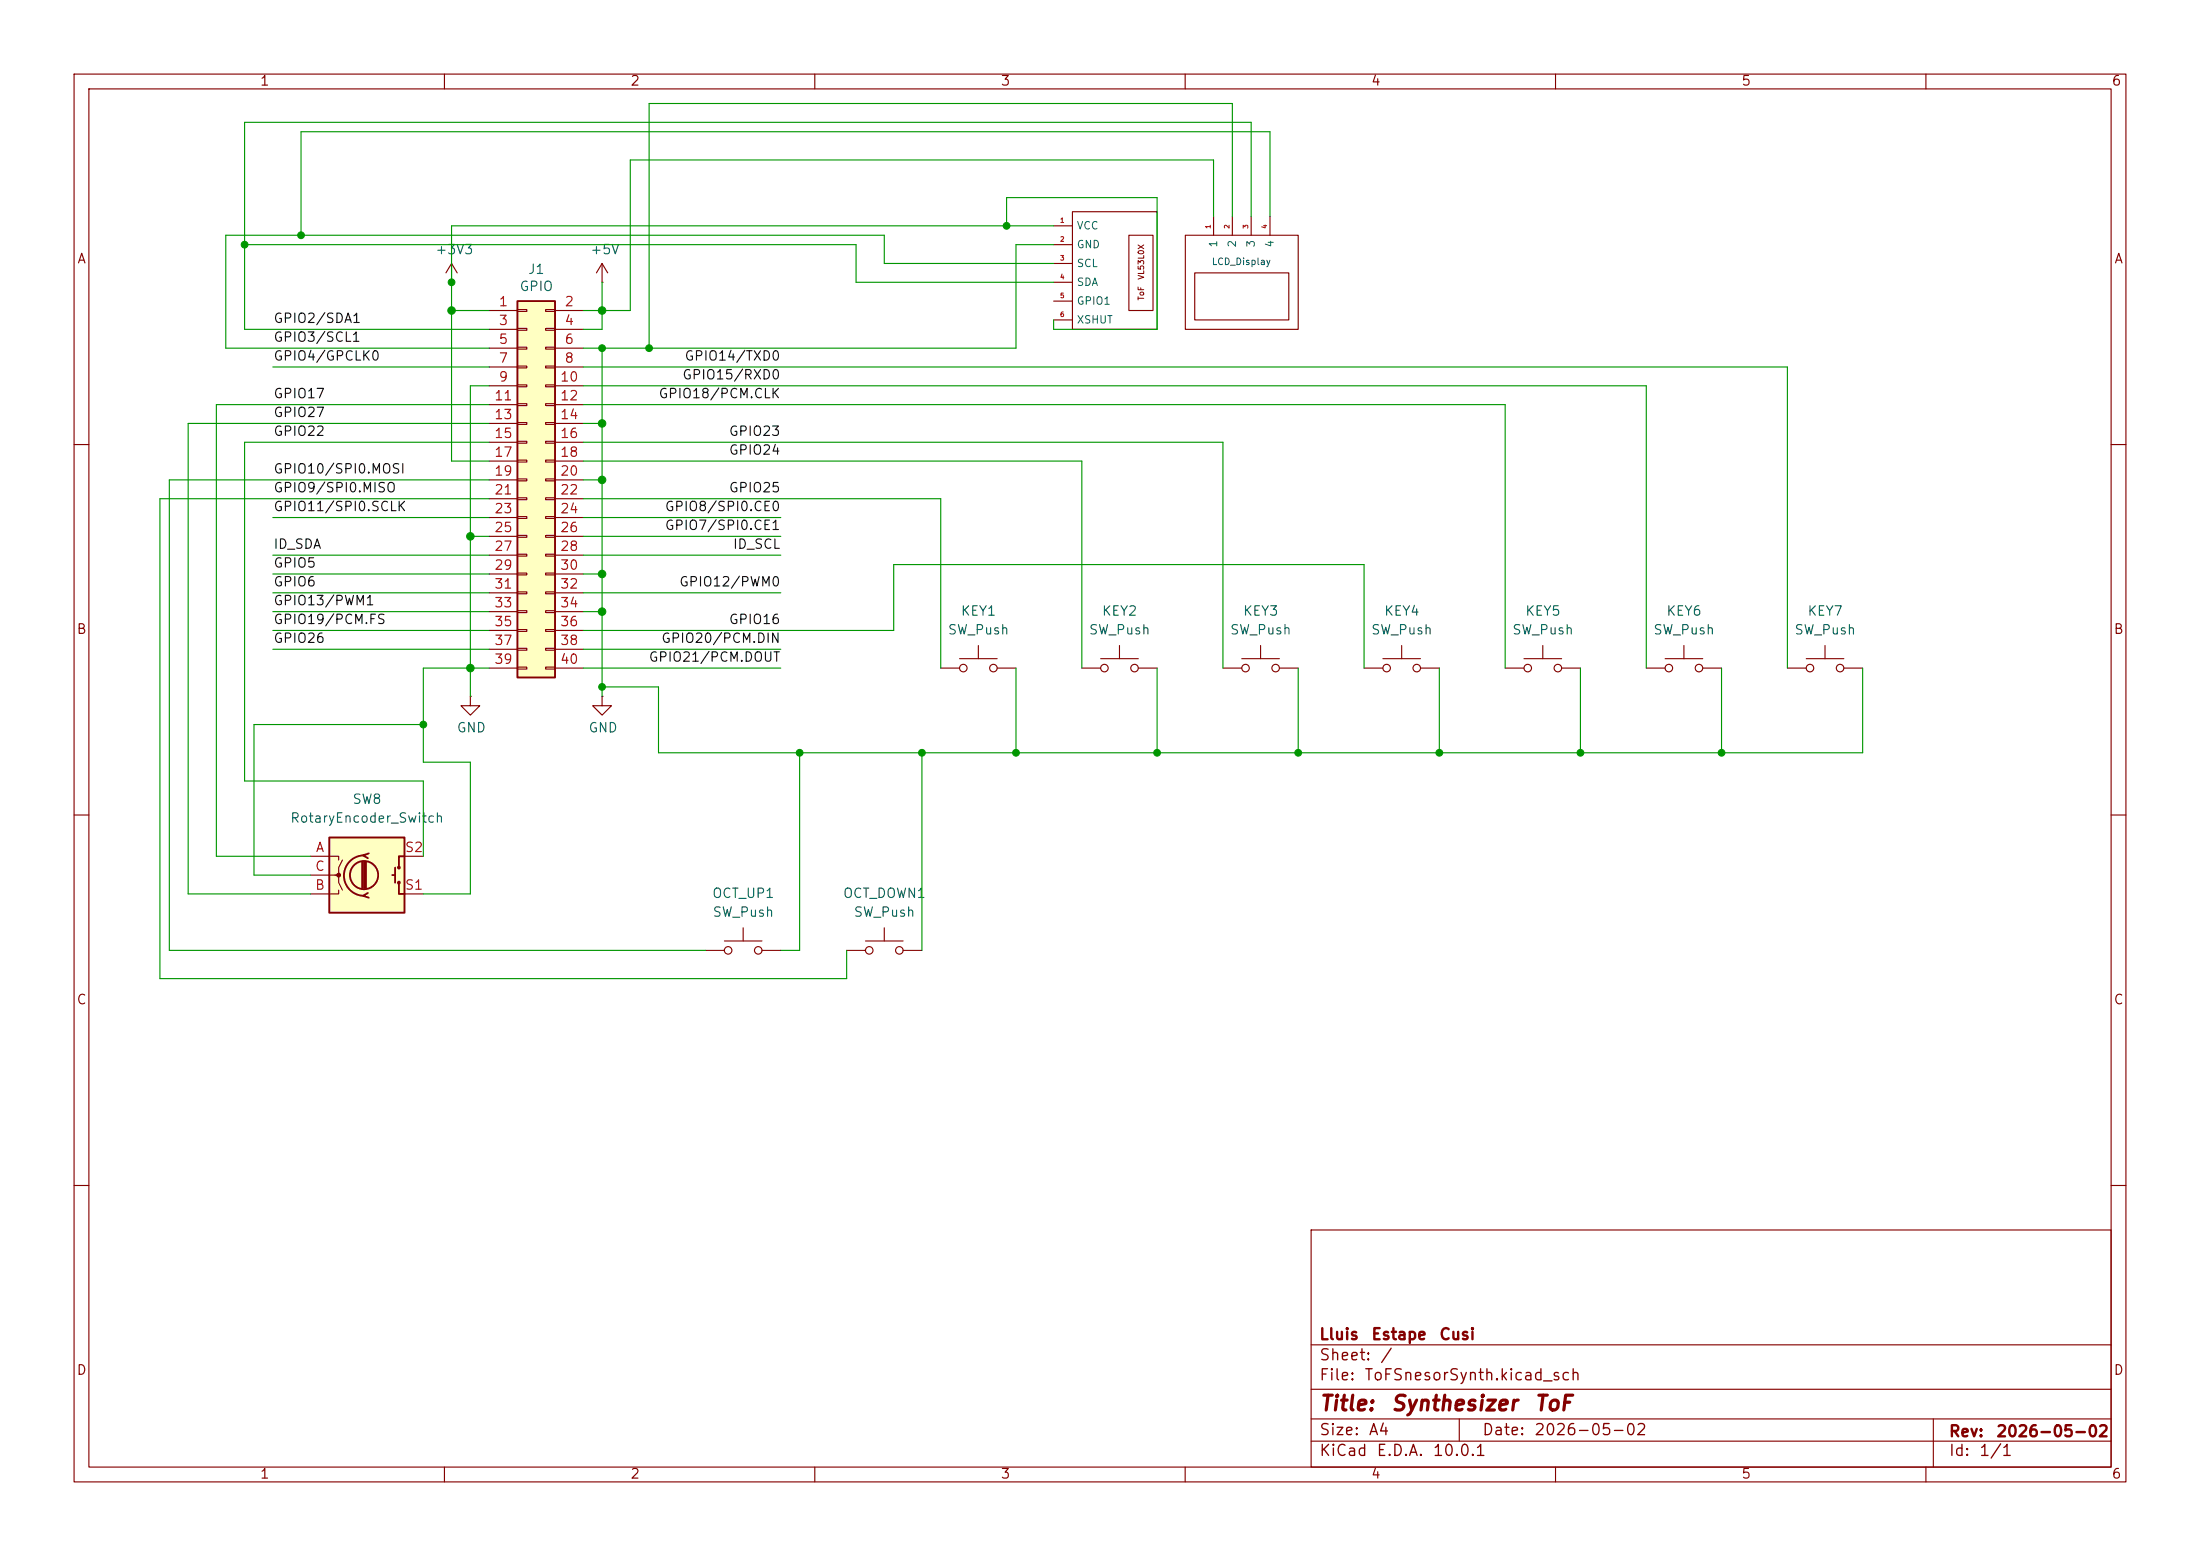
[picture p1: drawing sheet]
<svg xmlns="http://www.w3.org/2000/svg" width="297mm" height="210mm" viewBox="0 0 297 210" stroke-linecap="round" stroke-linejoin="round" font-family="sans-serif">
<g fill="none" stroke="#840000" stroke-width=".15">
<path d="M10 10h277v190h-277zM12 12h273v186h-273zM60 10v2M110 10v2M160 10v2M210 10v2M260 10v2M10 60h2M285 60h2M127 90.2h2.5M129.5 88.9h5.1M132.1 87.1v1.8"/>
<path d="M134.6 90.2h2.6M146 90.2h2.6M148.6 88.9h5.1M151.1 87.1v1.8M153.7 90.2h2.5M222.2 90.2h2.6M224.8 88.9h5.1M227.3 87.1v1.8M229.9 90.2h2.5M10 110h2M285 110h2M10 160h2"/>
<path d="M177 166h108v32h-108zM285 160h2M60 198v2M110 198v2M160 198v2M177 194.5h108M177 191.5h108M177 187.5h108M177 181.5h108M197 191.5v3M210 198v2M260 198v2"/>
<path d="M261 191.5v6.5"/>
<circle cx="130" cy="90.2" r=".51"/>
<circle cx="134.1" cy="90.2" r=".51"/>
<circle cx="149.1" cy="90.2" r=".51"/>
<circle cx="153.2" cy="90.2" r=".51"/>
<circle cx="225.3" cy="90.2" r=".51"/>
<circle cx="229.4" cy="90.2" r=".51"/>
</g>
<path d="M69.8 40.6h5.1v50.8h-5.1z" fill="#ffffc2"/>
<path d="M69.8 40.6h5.1v50.8h-5.1z" fill="none" stroke="#840000" stroke-width=".25"/>
<g fill="none" stroke="#840000" stroke-width=".15">
<path d="M61 38.1h.1M61 35.6l-.8 1.2M61 35.6l.7 1.2M61 35.6v2.5M81.3 38.1h.1M81.3 35.6l-.8 1.2M81.3 35.6l.7 1.2M81.3 35.6v2.5M142.2 30.5h2.6M142.2 33h2.6M142.2 35.6h2.6M142.2 38.1h2.6"/>
<path d="M144.8 28.6h11.4v15.9h-11.4zM152.4 31.8h3.3v10.1h-3.3zM160 31.8h15.3v12.7h-15.3zM161.3 36.8h12.7v6.4h-12.7zM163.8 29.2v2.6M166.4 29.2v2.6M168.9 29.2v2.6M171.4 29.2v2.6M66 41.9h3.8M66 44.5h3.8M66 47h3.8M66 49.5h3.8"/>
<path d="M66 52.1h3.8M66 54.6h3.8M66 57.2h3.8M66 59.7h3.8M69.8 41.8h1.3v.2h-1.3zM69.8 44.3h1.3v.3h-1.3zM69.8 46.9h1.3v.2h-1.3zM69.8 49.4h1.3v.3h-1.3zM69.8 51.9h1.3v.3h-1.3zM69.8 54.5h1.3v.2h-1.3zM69.8 57h1.3v.3h-1.3zM69.8 59.6h1.3v.2h-1.3z"/>
<path d="M73.7 41.8h1.2v.2h-1.2zM73.7 44.3h1.2v.3h-1.2zM73.7 46.9h1.2v.2h-1.2zM73.7 49.4h1.2v.3h-1.2zM73.7 51.9h1.2v.3h-1.2zM73.7 54.5h1.2v.2h-1.2zM73.7 57h1.2v.3h-1.2zM73.7 59.6h1.2v.2h-1.2zM74.9 41.9h3.8M74.9 44.5h3.8M74.9 47h3.8M74.9 49.5h3.8"/>
<path d="M74.9 52.1h3.8M74.9 54.6h3.8M74.9 57.2h3.8M74.9 59.7h3.8M142.2 40.6h2.6M142.2 43.2h2.6M66 62.2h3.8M66 64.8h3.8M66 67.3h3.8M66 69.9h3.8M66 72.4h3.8M66 74.9h3.8"/>
<path d="M66 77.5h3.8M69.8 62.1h1.3v.3h-1.3zM69.8 64.6h1.3v.3h-1.3zM69.8 67.2h1.3v.2h-1.3zM69.8 69.7h1.3v.3h-1.3zM69.8 72.3h1.3v.2h-1.3zM69.8 74.8h1.3v.3h-1.3zM69.8 77.3h1.3v.3h-1.3zM69.8 79.9h1.3v.2h-1.3zM73.7 62.1h1.2v.3h-1.2zM73.7 64.6h1.2v.3h-1.2zM73.7 67.2h1.2v.2h-1.2z"/>
<path d="M73.7 69.7h1.2v.3h-1.2zM73.7 72.3h1.2v.2h-1.2zM73.7 74.8h1.2v.3h-1.2zM73.7 77.3h1.2v.3h-1.2zM73.7 79.9h1.2v.2h-1.2zM74.9 62.2h3.8M74.9 64.8h3.8M74.9 67.3h3.8M74.9 69.9h3.8M74.9 72.4h3.8M74.9 74.9h3.8M74.9 77.5h3.8"/>
<path d="M63.5 94v1.3h1.3l-1.3 1.2-1.3-1.2h1.3M63.5 94h.1M66 80h3.8M66 82.6h3.8M66 85.1h3.8M66 87.6h3.8M66 90.2h3.8M69.8 82.4h1.3v.3h-1.3zM69.8 85h1.3v.2h-1.3zM69.8 87.5h1.3v.3h-1.3zM69.8 90h1.3v.3h-1.3zM73.7 82.4h1.2v.3h-1.2z"/>
<path d="M73.7 85h1.2v.2h-1.2zM73.7 87.5h1.2v.3h-1.2zM73.7 90h1.2v.3h-1.2zM74.9 80h3.8M74.9 82.6h3.8M74.9 85.1h3.8M74.9 87.6h3.8M74.9 90.2h3.8M165.1 90.2h2.5M167.6 88.9h5.1M170.2 87.1v1.8M172.7 90.2h2.6"/>
<path d="M184.1 90.2h2.6M186.7 88.9h5.1M189.2 87.1v1.8M191.8 90.2h2.5M203.2 90.2h2.5M205.7 88.9h5.1M208.3 87.1v1.8M210.8 90.2h2.6M241.3 90.2h2.5M243.8 88.9h5.1M246.4 87.1v1.8M248.9 90.2h2.6"/>
<path d="M95.2 128.3h2.6M97.8 127h5.1M100.3 125.2v1.8M102.9 128.3h2.5M114.3 128.3h2.5M116.8 127h5.1M119.4 125.2v1.8M121.9 128.3h2.6"/>
<circle cx="168.1" cy="90.2" r=".51"/>
<circle cx="172.2" cy="90.2" r=".51"/>
<circle cx="187.2" cy="90.2" r=".51"/>
<circle cx="191.3" cy="90.2" r=".51"/>
<circle cx="206.2" cy="90.2" r=".51"/>
<circle cx="210.3" cy="90.2" r=".51"/>
<circle cx="244.3" cy="90.2" r=".51"/>
<circle cx="248.4" cy="90.2" r=".51"/>
<circle cx="98.3" cy="128.3" r=".51"/>
<circle cx="102.4" cy="128.3" r=".51"/>
<circle cx="117.3" cy="128.3" r=".51"/>
<circle cx="121.4" cy="128.3" r=".51"/>
</g>
<path d="M44.4 113h10.2v10.2h-10.2z" fill="#ffffc2"/>
<g fill="none" stroke="#840000" stroke-width=".25">
<path d="M44.4 113h10.2v10.2h-10.2zM48.9 116.3v3.6M49.1 115.4a2.73 2.73 0 0 0-2.7 2.8 2.73 2.73 0 0 0 2.7 2.7M49.1 116.3v3.6M49.4 116.3v3.6M49.8 115.2l-.8 .2 .7 .4M53 118.1h.3M53.3 117.1v2M53.8 119.1v1.6h.8M54.6 115.6h-.8v1.5M49.7 120.5l-.7 .4 .8 .3"/>
<circle cx="49.1" cy="118.1" r="1.9"/>
<circle cx="53.8" cy="117.1" r=".13"/>
<circle cx="53.8" cy="119.1" r=".13"/>
</g>
<path d="M81.3 94v1.3h1.2l-1.2 1.2-1.3-1.2h1.3M81.3 94h.1M41.9 115.6h3.8v.5M41.9 118.1h3.8v1l.5 1M46.2 116.1l-.5 1v1h-.5M54.6 115.6h2.5M45.7 120.1v.6h-3.8M54.6 120.7h2.5" fill="none" stroke="#840000" stroke-width=".15"/>
<circle cx="45.7" cy="118.1" r=".25" fill="#840000" stroke="#840000" stroke-width=".15"/>
<g fill="none" stroke="#009600" stroke-width=".15">
<path d="M33 33h82.6v5.1h26.6M81.3 38.1v6.4h-2.6M135.9 30.5v-3.8h20.3v17.8h-14v-1.3M142.2 35.6h-22.8v-3.8h-88.9v15.2h35.5M142.2 30.5h-81.2v31.7h5M142.2 33h-5v14h-58.5M163.8 29.2v-7.6h-78.7v20.3h-6.4M166.4 29.2v-15.2h-78.8v33M168.9 29.2v-12.7h-135.9v28h33M171.4 29.2v-11.4h-130.8v14M36.8 49.5h29.2M61 41.9h5"/>
<path d="M66 52.1h-2.5v41.9M66 59.7h-33v45.7h24.1v10.2M66 57.2h-40.6v63.5h16.5M66 54.6h-36.8v61h12.7M78.7 57.2h2.6M78.7 59.7h86.4v30.5M78.7 49.5h162.6v40.7M78.7 52.1h143.5v38.1M78.7 54.6h124.5v35.6M81.3 47v47M36.8 69.9h29.2M36.8 74.9h29.2"/>
<path d="M36.8 77.5h29.2M63.5 72.4h2.5M66 67.3h-44.4v64.8h92.7v-3.8M66 64.8h-43.1v63.5h72.3M78.7 72.4h26.7M78.7 69.9h26.7M78.7 74.9h26.7M78.7 62.2h67.3v28M78.7 67.3h48.3v22.9M78.7 64.8h2.6M78.7 77.5h2.6M36.8 82.6h29.2"/>
<path d="M36.8 80h29.2M36.8 87.6h29.2M36.8 85.1h29.2M57.1 97.8h-22.8v20.3h7.6M66 90.2h-8.9v12.7h6.4v17.8h-6.4M78.7 90.2h26.7M78.7 82.6h2.6M78.7 80h26.7M78.7 87.6h26.7M78.7 85.1h41.9v-8.9h63.5v14M137.2 90.2v11.4M156.2 90.2v11.4"/>
<path d="M175.3 90.2v11.4M194.3 90.2v11.4M213.4 90.2v11.4M232.4 90.2v11.4M251.5 90.2v11.4h-162.6v-8.9h-7.6M107.9 101.6v26.7h-2.5M124.5 101.6v26.7"/>
</g>
<g fill="#009600" stroke="#009600" stroke-width=".14">
<circle cx="213.4" cy="101.6" r=".46"/>
<circle cx="156.2" cy="101.6" r=".46"/>
<circle cx="137.2" cy="101.6" r=".46"/>
<circle cx="175.3" cy="101.6" r=".46"/>
<circle cx="194.3" cy="101.6" r=".46"/>
<circle cx="232.4" cy="101.6" r=".46"/>
<circle cx="33" cy="33" r=".46"/>
<circle cx="61" cy="41.9" r=".51"/>
<circle cx="61" cy="38.1" r=".46"/>
<circle cx="81.3" cy="92.7" r=".46"/>
<circle cx="81.3" cy="82.6" r=".51"/>
<circle cx="57.1" cy="97.8" r=".46"/>
<circle cx="81.3" cy="77.5" r=".51"/>
<circle cx="40.6" cy="31.8" r=".46"/>
<circle cx="63.5" cy="90.2" r=".51"/>
<circle cx="63.5" cy="72.4" r=".51"/>
<circle cx="81.3" cy="41.9" r=".51"/>
<circle cx="81.3" cy="57.2" r=".51"/>
<circle cx="81.3" cy="47" r=".46"/>
<circle cx="87.6" cy="47" r=".46"/>
<circle cx="81.3" cy="64.8" r=".51"/>
<circle cx="135.9" cy="30.5" r=".46"/>
<circle cx="107.9" cy="101.6" r=".46"/>
<circle cx="124.5" cy="101.6" r=".46"/>
</g>
<g font-size="2" fill="#840000">
<text x="178" y="190.9">Title:</text>
<text x="187.7" y="190.9">Synthesizer</text>
<text x="207" y="190.9">ToF</text>
</g>
<g font-size="1.5" fill="#840000">
<text x="178" y="184">Sheet:</text>
<text x="178" y="181.2">Lluis</text>
<text x="185" y="181.2">Estape</text>
<text x="186.2" y="184">/</text>
<text x="194.2" y="181.2">Cusi</text>
<text x="178" y="186.7">File:</text>
<text x="184.1" y="186.7">ToFSnesorSynth.kicad_sch</text>
<text x="178" y="196.9">KiCad</text>
<text x="178" y="194.1">Size:</text>
<text x="184.7" y="194.1">A4</text>
<text x="185.7" y="196.9">E.D.A.</text>
<text x="193.3" y="196.9">10.0.1</text>
<text x="200" y="194.1">Date:</text>
<text x="207" y="194.1">2026-05-02</text>
<text x="263" y="194.3">Rev:</text>
<text x="263" y="196.9">Id:</text>
<text x="267.1" y="196.9">1/1</text>
<text x="269.4" y="194.3">2026-05-02</text>
</g>
<g font-size="1.3" fill="#840000">
<text x="35" y="11.9">1</text>
<text x="85" y="11.9">2</text>
<text x="135" y="11.9">3</text>
<text x="185" y="11.9">4</text>
<text x="235" y="11.9">5</text>
<text x="285" y="11.9">6</text>
<text x="10.3" y="35.9">A</text>
<text x="285.3" y="35.9">A</text>
<text x="10.3" y="85.9">B</text>
<text x="285.3" y="85.9">B</text>
<text x="10.3" y="135.9">C</text>
<text x="285.3" y="135.9">C</text>
<text x="10.3" y="185.9">D</text>
<text x="285.3" y="185.9">D</text>
<text x="35" y="199.9">1</text>
<text x="85" y="199.9">2</text>
<text x="135" y="199.9">3</text>
<text x="185" y="199.9">4</text>
<text x="235" y="199.9">5</text>
<text x="285" y="199.9">6</text>
</g>
<g font-size="1.3" fill="#006464">
<text x="58.7" y="34.6">+3V3</text>
<text x="79.6" y="34.6">+5V</text>
<text x="70.1" y="39.6">GPIO</text>
<text x="71.2" y="37.3">J1</text>
<text x="129.6" y="83.4">KEY1</text>
<text x="148.7" y="83.4">KEY2</text>
<text x="167.7" y="83.4">KEY3</text>
<text x="186.8" y="83.4">KEY4</text>
<text x="205.8" y="83.4">KEY5</text>
<text x="224.9" y="83.4">KEY6</text>
<text x="243.9" y="83.4">KEY7</text>
<text x="127.9" y="86">SW_Push</text>
<text x="146.9" y="86">SW_Push</text>
<text x="166" y="86">SW_Push</text>
<text x="185" y="86">SW_Push</text>
<text x="204.1" y="86">SW_Push</text>
<text x="223.1" y="86">SW_Push</text>
<text x="242.2" y="86">SW_Push</text>
<text x="61.6" y="99.2">GND</text>
<text x="79.4" y="99.2">GND</text>
<text x="39.1" y="111.4">RotaryEncoder_Switch</text>
<text x="47.5" y="108.8">SW8</text>
<text x="96.1" y="121.5">OCT_UP1</text>
<text x="96.1" y="124.1">SW_Push</text>
<text x="113.7" y="121.5">OCT_DOWN1</text>
<text x="115.2" y="124.1">SW_Push</text>
</g>
<g font-size="1.3" fill="#a90000">
<text x="67.2" y="41.7">1</text>
<text x="76.1" y="41.7">2</text>
<text x="67.2" y="44.2">3</text>
<text x="67.2" y="46.7">5</text>
<text x="76.1" y="44.2">4</text>
<text x="76.1" y="46.7">6</text>
<text x="67.2" y="49.3">7</text>
<text x="67.2" y="51.8">9</text>
<text x="75.5" y="51.8">10</text>
<text x="76.1" y="49.3">8</text>
<text x="66.6" y="54.4">11</text>
<text x="66.6" y="56.9">13</text>
<text x="66.6" y="59.4">15</text>
<text x="75.5" y="54.4">12</text>
<text x="75.5" y="56.9">14</text>
<text x="75.5" y="59.4">16</text>
<text x="66.6" y="62">17</text>
<text x="66.6" y="64.5">19</text>
<text x="75.5" y="62">18</text>
<text x="75.5" y="64.5">20</text>
<text x="66.6" y="67.1">21</text>
<text x="66.6" y="69.6">23</text>
<text x="75.5" y="67.1">22</text>
<text x="75.5" y="69.6">24</text>
<text x="66.6" y="72.1">25</text>
<text x="66.6" y="74.7">27</text>
<text x="66.6" y="77.2">29</text>
<text x="75.5" y="72.1">26</text>
<text x="75.5" y="74.7">28</text>
<text x="75.5" y="77.2">30</text>
<text x="66.6" y="79.8">31</text>
<text x="66.6" y="82.3">33</text>
<text x="75.5" y="79.8">32</text>
<text x="75.5" y="82.3">34</text>
<text x="66.6" y="84.8">35</text>
<text x="66.6" y="87.4">37</text>
<text x="66.6" y="89.9">39</text>
<text x="75.5" y="84.8">36</text>
<text x="75.5" y="87.4">38</text>
<text x="75.5" y="89.9">40</text>
<text x="42.4" y="117.9">C</text>
<text x="42.5" y="115.3">A</text>
<text x="54.6" y="115.3">S2</text>
<text x="42.4" y="120.4">B</text>
<text x="54.6" y="120.4">S1</text>
</g>
<g font-size="1.3" fill="#0f0f0f">
<text x="36.8" y="43.9">GPIO2/SDA1</text>
<text x="36.8" y="46.5">GPIO3/SCL1</text>
<text x="36.8" y="49">GPIO4/GPCLK0</text>
<text x="92" y="51.5">GPIO15/RXD0</text>
<text x="92.3" y="49">GPIO14/TXD0</text>
<text x="36.8" y="56.6">GPIO27</text>
<text x="36.8" y="59.2">GPIO22</text>
<text x="36.8" y="54.1">GPIO17</text>
<text x="88.8" y="54.1">GPIO18/PCM.CLK</text>
<text x="98.3" y="59.2">GPIO23</text>
<text x="36.8" y="64.2">GPIO10/SPI0.MOSI</text>
<text x="98.3" y="61.7">GPIO24</text>
<text x="36.8" y="66.8">GPIO9/SPI0.MISO</text>
<text x="36.8" y="69.3">GPIO11/SPI0.SCLK</text>
<text x="89.7" y="69.3">GPIO8/SPI0.CE0</text>
<text x="89.7" y="71.9">GPIO7/SPI0.CE1</text>
<text x="98.3" y="66.8">GPIO25</text>
<text x="36.8" y="76.9">GPIO5</text>
<text x="36.8" y="74.4">ID_SDA</text>
<text x="98.9" y="74.4">ID_SCL</text>
<text x="36.8" y="79.5">GPIO6</text>
<text x="36.8" y="82">GPIO13/PWM1</text>
<text x="91.6" y="79.5">GPIO12/PWM0</text>
<text x="36.8" y="84.6">GPIO19/PCM.FS</text>
<text x="36.8" y="87.1">GPIO26</text>
<text x="87.5" y="89.6">GPIO21/PCM.DOUT</text>
<text x="89.2" y="87.1">GPIO20/PCM.DIN</text>
<text x="98.3" y="84.6">GPIO16</text>
</g>
<g font-size="1" fill="#006464">
<text x="145.3" y="31.2">VCC</text>
<text x="145.3" y="33.8">GND</text>
<text x="164.6" y="33.5" transform="rotate(-90 164.6 33.5)">1</text>
<text x="167.1" y="33.5" transform="rotate(-90 167.1 33.5)">2</text>
<text x="169.6" y="33.5" transform="rotate(-90 169.6 33.5)">3</text>
<text x="172.2" y="33.5" transform="rotate(-90 172.2 33.5)">4</text>
<text x="145.3" y="36.3">SCL</text>
<text x="145.3" y="38.8">SDA</text>
<text x="145.3" y="41.4">GPIO1</text>
<text x="145.3" y="43.9">XSHUT</text>
</g>
<text font-size=".9" fill="#0000c2" x="163.5" y="36">LCD_Display</text>
<g font-size=".8" fill="#840000">
<text x="154.6" y="40.6" transform="rotate(-90 154.6 40.6)">ToF</text>
<text x="154.6" y="37.8" transform="rotate(-90 154.6 37.8)">VL53L0X</text>
</g>
<g font-size=".6" fill="#a90000">
<text x="143" y="30.2">1</text>
<text x="143" y="32.8">2</text>
<text x="143" y="35.3">3</text>
<text x="163.6" y="30.9" transform="rotate(-90 163.6 30.9)">1</text>
<text x="166.1" y="30.9" transform="rotate(-90 166.1 30.9)">2</text>
<text x="168.7" y="30.9" transform="rotate(-90 168.7 30.9)">3</text>
<text x="171.2" y="30.9" transform="rotate(-90 171.2 30.9)">4</text>
<text x="143" y="37.8">4</text>
<text x="143" y="40.4">5</text>
<text x="143" y="42.9">6</text>
</g>
</svg>
